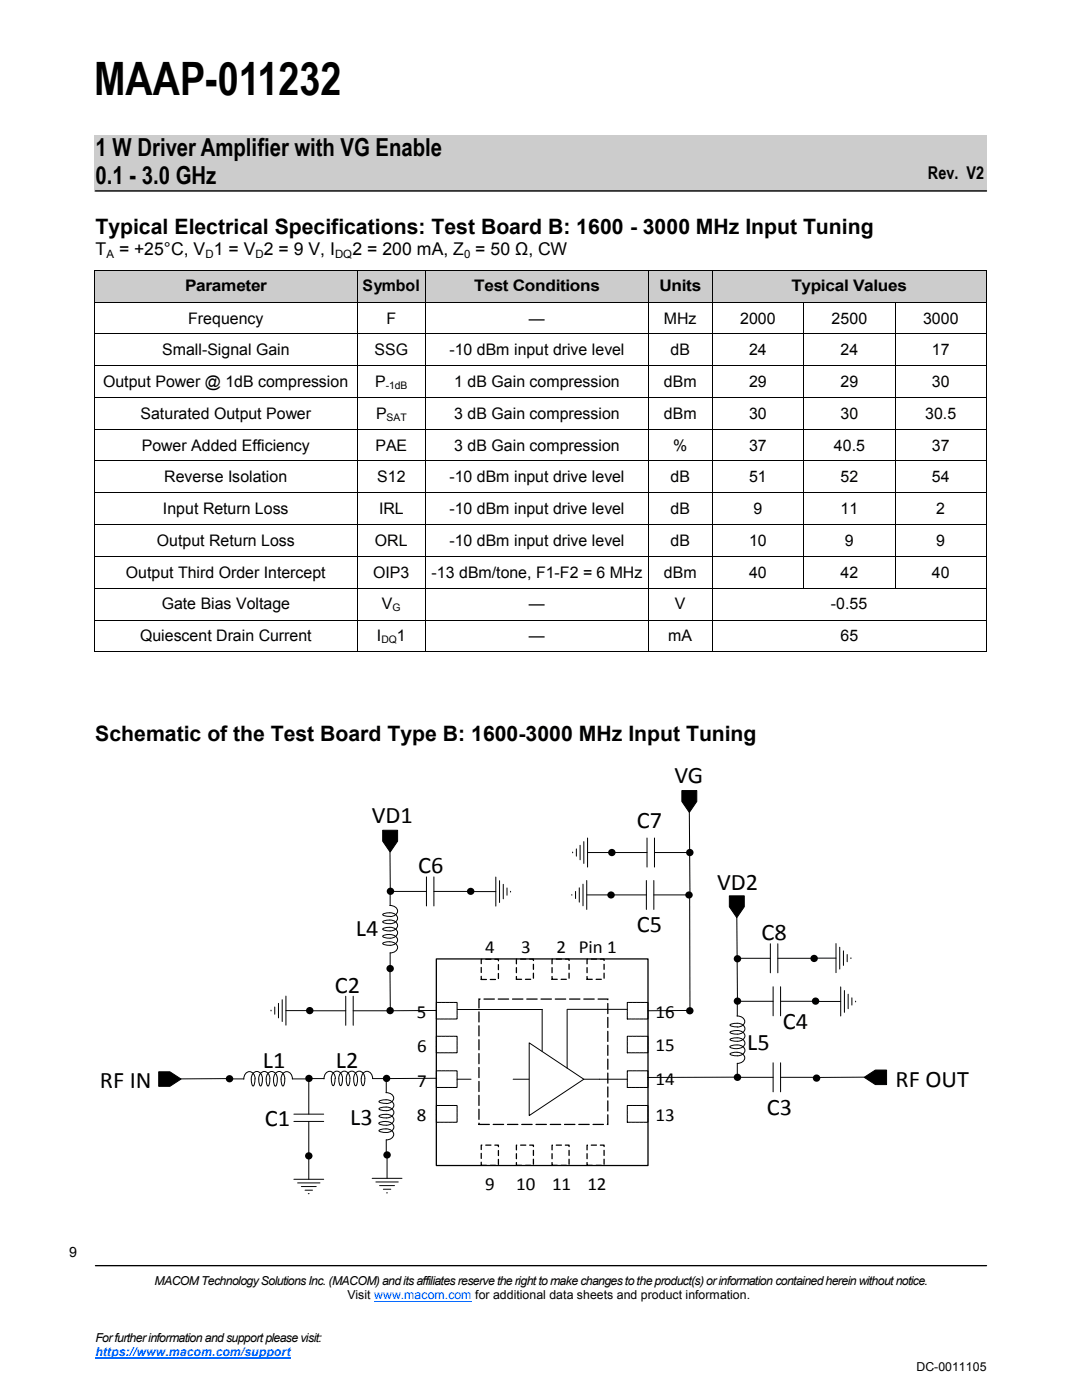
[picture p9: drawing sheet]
<svg xmlns="http://www.w3.org/2000/svg" width="216mm" height="279mm" viewBox="0 0 216 279" stroke-linecap="round" stroke-linejoin="round" font-family="sans-serif">
<path d="M18.8 26.9h178v11.3h-178z" fill-rule="evenodd" fill="#ccc"/>
<path d="M19 38.1h177.8" fill="none" stroke="#000" stroke-width=".26"/>
<g fill="#fff">
<path d="M6.9 247.1h9.6v6.3h-9.6z" fill-rule="evenodd"/>
<path d="M6.9 247.3h9.5v6.4h-9.5z" fill-rule="evenodd"/>
</g>
<path d="M19 252.6h177.8" fill="none" stroke="#000" stroke-width=".26"/>
<path d="M74.7 259.7h19.4" fill="none" stroke="#06f" stroke-width=".2"/>
<path d="M19 271.1h39" fill="none" stroke="#06f" stroke-width=".25"/>
<path d="M6.9 247.3h9.5v6.3h-9.5z" fill-rule="evenodd" fill="#fff"/>
<g fill="#ccc">
<path d="M18.9 53.9h52.4v6.4h-52.4z" fill-rule="evenodd"/>
<path d="M71.3 53.9h13.6v6.4h-13.6z" fill-rule="evenodd"/>
<path d="M84.9 53.9h44.5v6.4h-44.5z" fill-rule="evenodd"/>
<path d="M129.4 53.9h12.7v6.4h-12.7z" fill-rule="evenodd"/>
<path d="M142.1 53.9h54.7v6.4h-54.7z" fill-rule="evenodd"/>
</g>
<g fill="none" stroke="#000" stroke-width=".2">
<path d="M18.9 54h177.9M18.9 53.9v76.1M71.3 54v76M85 54v6.2M129.4 54v6.2M142.1 54v76M196.8 53.9v76.1M19 60.3h177.8M19 66.6h177.8M19 73h177.8M19 79.3h177.8M85 60.3v12.6"/>
<path d="M85 73v6.3M85 79.3v6.3M129.4 60.3v12.6M129.4 73v12.6M160.4 60.3v57M178.6 60.3v57M19 85.7h177.8M19 92h177.8M19 98.3h177.8M85 85.7v6.2M85 92v6.3M85 98.4v6.2"/>
<path d="M129.4 85.7v6.2M129.4 92v12.6M19 104.7h177.8M19 111h177.8M19 117.4h177.8M85 104.7v6.3M85 111v6.3M85 117.4v12.6M129.4 104.7v6.3M129.4 111v6.3M129.4 117.4v12.6M18.9 130.1h177.9"/>
<path d="M19 123.7h177.8M136.1 157.8h2.9v2.2l-1.5 2.1-1.4-2.1zM76.4 165.7h2.9v2.2l-1.5 2.1-1.4-2.1zM77.8 170.1l.1 7.9M77.8 178.2v2.5M78.4 177.9h6.7M85.1 175v5.8M86.6 177.9h6.7M86.6 175v5.8M94.5 177.9h4.4M98.9 175v5.8M99.7 175.8v4.3"/>
<path d="M100.4 176.5v2.9M101.2 177.2v1.5M101.9 177.9v.1M114.1 178.5v.2M114.3 170v.2M114.8 177.9v1.4M115 169.4v1.5M115.6 177.2v2.8M115.8 168.7v2.9M116.3 176.5v4.3M116.5 168v4.3M117.1 178.6h4.4"/>
<path d="M117.1 175.7v5.8M117.2 170.1h4.5M117.2 167.2v5.8M122.3 178.6h6.7M122.4 170.1h6.7M129 175.7v5.8M129.1 167.2v5.8M130.5 178.6h6.6M130.5 175.7v5.8M130.6 170.1h6.7M130.6 167.2v5.8M137.5 162.1l.1 7.9"/>
<path d="M137.6 170.5l.1 7.9M137.6 178.4l.1 22.7M145.5 178.8h3v2.2l-1.5 2.1-1.5-2.1zM56.3 199.5v4.4M57.1 198.8v5.8M69 198.8v5.8M70.5 198.8v5.8M77.8 186.5a1.69 1.69 0 0 0-1.4 .4 1.78 1.78 0 0 0 1.4 .3M77.8 187.9a1.73 1.73 0 0 0-1.4 .4 1.83 1.83 0 0 0 1.4 .4M77.8 186.5a1.27 1.27 0 0 1 1.5 1.4 1.53 1.53 0 0 1-1.5 .8M77.8 180.7a1.28 1.28 0 0 1 1.5 1.5 1.52 1.52 0 0 1-1.5 .7M77.8 188a1.28 1.28 0 0 1 1.5 1.4 1.52 1.52 0 0 1-1.5 .8"/>
<path d="M77.8 193.6l.1 7.9M77.8 184.3a1.83 1.83 0 0 1-1.4-.3 1.75 1.75 0 0 1 1.4-.4 1.13 1.13 0 0 1 1.2 .4 1.13 1.13 0 0 1 0 1.3l-.7 .4-.5 .1M77.8 185.8a1.83 1.83 0 0 1-1.4-.4 1.75 1.75 0 0 1 1.4-.3 1.13 1.13 0 0 1 1.2 .4 1.13 1.13 0 0 1 0 1.3l-.7 .4h-.5M77.8 182.9a1.83 1.83 0 0 1-1.4-.4 1.75 1.75 0 0 1 1.4-.3 1.13 1.13 0 0 1 1.2 .4 1.13 1.13 0 0 1 0 1.3l-.7 .4h-.5M77.8 190.1v2.6M147 183.2l.1 7.9M147 191.2h6.7M147.1 191.5v7.9M147.6 199.8h6.7M153.7 188.3v5.9M154.3 196.9v5.8M155.2 191.2h6.7"/>
<path d="M155.2 188.3v5.9M155.8 199.8h6.6M155.8 196.9v5.8M162.4 191.2h4.4M163.3 199.9h4.5M166.8 188.3v5.8M167.6 189v4.4M167.8 197v5.8M168.3 189.8v2.9M168.5 197.7v4.3M169 190.5v1.4M169.2 198.4v2.9"/>
<path d="M169.8 191.2v.1M170 199.1v1.5M170.7 199.8v.2M31.7 213.9h2.2l2.2 1.4-2.2 1.5h-2.2zM45.8 215.3h-9.7M46.1 215.3h2.5M50.9 215.3a1.73 1.73 0 0 1-.4 1.4 1.66 1.66 0 0 1-.4-1.4 1.12 1.12 0 0 1 .7-1.3 1.12 1.12 0 0 1 1.4 .4 2.41 2.41 0 0 1-.2 2.3 1.66 1.66 0 0 1-.4-1.4 1.12 1.12 0 0 1 .7-1.3 1.12 1.12 0 0 1 1.3 .4 2.41 2.41 0 0 1-.1 2.3 1.66 1.66 0 0 1-.4-1.4 1.12 1.12 0 0 1 .6-1.3 1.12 1.12 0 0 1 1.4 .4 2.4 2.4 0 0 1-.1 2.4 1.6 1.6 0 0 1-.4-1.4M50.9 215.3a1.17 1.17 0 0 0-1.2-1.4 1.17 1.17 0 0 0-1.1 1.5M54.1 201.6v.2M54.6 215.3a1.16 1.16 0 0 1 1.1-1.4 1.16 1.16 0 0 1 1.1 1.4 1.73 1.73 0 0 1-.3 1.4 1.64 1.64 0 0 1-.4-1.4M54.8 201v1.4M55.6 200.2v2.9"/>
<path d="M57.1 201.7h4.4M58.3 215.3h2.6M58.3 215.3a1.17 1.17 0 0 0-1.1-1.4 1.17 1.17 0 0 0-1.1 1.5M61.6 215.8v6.6M62.1 215.3h2.6M62.3 201.7h6.7M66.9 215.2a1.73 1.73 0 0 1-.4 1.5 1.66 1.66 0 0 1-.4-1.4 1.12 1.12 0 0 1 .6-1.3 1.12 1.12 0 0 1 1.4 .4l.2 .8M66.9 215.3a1.17 1.17 0 0 0-1.2-1.5 1.17 1.17 0 0 0-1 1.5M68.3 215.2a1.73 1.73 0 0 1-.3 1.5 1.66 1.66 0 0 1-.4-1.4 1.12 1.12 0 0 1 .6-1.3 1.12 1.12 0 0 1 1.4 .4l.2 .8M69.8 215.2a1.73 1.73 0 0 1-.3 1.5 1.66 1.66 0 0 1-.4-1.4 1.12 1.12 0 0 1 .6-1.3 1.12 1.12 0 0 1 1.4 .4 2.31 2.31 0 0 1-.1 2.3 1.64 1.64 0 0 1-.4-1.4 1.12 1.12 0 0 1 .6-1.3 1.12 1.12 0 0 1 1.4 .4l.2 .8M70.5 201.7h6.7M72.8 215.2a1.73 1.73 0 0 1-.4 1.5 1.53 1.53 0 0 1-.3-1.4 1.17 1.17 0 0 1 1.1-1.5 1.17 1.17 0 0 1 1.2 1.5"/>
<path d="M74.3 215.3h2.6M77 218.1a1.27 1.27 0 0 1 1.5 1.4 1.53 1.53 0 0 1-1.4 .7M77.1 215.5v2.6M87.1 200h4.1v3.4h-4.1zM87.1 206.8h4.1v3.3h-4.1zM87.1 213.7h4.1v3.3h-4.1zM87.1 201.7h-9.3M87.1 215.2l-9.7 .1M91.2 215.4h2.8M91.3 201.5h16.9M102.4 215.4h3.1M105.6 208.1l10.9 7.3-10.9 7.2z"/>
<path d="M108.2 201.4v8.4M113.2 201.5v11.7M113.2 201.4h11.9M116.5 215.4h8.7M125.2 200h4.1v3.4h-4.1zM125.2 206.8h4.1v3.3h-4.1zM125.2 213.7h4.1v3.3h-4.1zM137.4 201.7h-8.1M147 215h-17.8M147.1 208.5a1.69 1.69 0 0 0-1.5 .4 1.78 1.78 0 0 0 1.5 .4M147.1 202.8a1.28 1.28 0 0 1 1.4 1.4 1.52 1.52 0 0 1-1.4 .8M147.1 210a1.28 1.28 0 0 1 1.4 1.5 1.52 1.52 0 0 1-1.4 .7v2.6"/>
<path d="M147.1 208.5a1.27 1.27 0 0 1 1.5 1.5 2.21 2.21 0 0 1-2.9 .4 1.73 1.73 0 0 1 1.4-.4M147.1 200.3v2.5M147.2 204.9a1.83 1.83 0 0 1-1.5-.3 1.75 1.75 0 0 1 1.4-.4 1.13 1.13 0 0 1 1.2 .4 1.13 1.13 0 0 1 .1 1.3 2.4 2.4 0 0 1-2.7 .1 1.75 1.75 0 0 1 1.4-.3 1.12 1.12 0 0 1 1.2 .4 1.12 1.12 0 0 1 .1 1.3 2.45 2.45 0 0 1-2.7 .1 1.81 1.81 0 0 1 1.4-.4 1.12 1.12 0 0 1 1.2 .4 1.12 1.12 0 0 1 .1 1.3l-.8 .4-.5 .1M147.6 215h6.7M154.3 212.1v5.8M155.8 212.1v5.8M155.8 215h6.6M172.4 215l2.3-1.4h2.2v2.9h-2.2zM172.4 215h-9.7M58.6 222.4h6M58.6 223.8h6M58.6 235.4h6"/>
<path d="M59.4 236.1h4.4M60.1 236.8h3M60.9 237.5h1.5M61.6 223.8v6.5M61.6 231v4.4M61.7 238.2h-.2M74.3 235.2h5.9M75 235.9h4.5M75.7 236.6h3M76.5 237.3h1.5M77 223.8a1.69 1.69 0 0 0-1.4 .4 1.78 1.78 0 0 0 1.5 .4M77 223.8a1.27 1.27 0 0 1 1.5 1.5 2.21 2.21 0 0 1-2.9 .3 1.73 1.73 0 0 1 1.4-.3 1.14 1.14 0 0 1 1.3 .4 1.14 1.14 0 0 1 0 1.3l-.8 .4-.4 .1v2.6"/>
<path d="M77.1 220.2a1.83 1.83 0 0 1-1.5-.4 1.76 1.76 0 0 1 1.5-.3 1.13 1.13 0 0 1 1.2 .4 1.13 1.13 0 0 1 0 1.3 2.4 2.4 0 0 1-2.7 .1 1.76 1.76 0 0 1 1.5-.4 1.13 1.13 0 0 1 1.2 .5 1.13 1.13 0 0 1 0 1.3 2.4 2.4 0 0 1-2.7 0 1.76 1.76 0 0 1 1.5-.3 1.13 1.13 0 0 1 1.2 .4 1.13 1.13 0 0 1 0 1.3l-.7 .4-.5 .1M77.1 238.1h.2M77.2 230.8v4.4M87.1 220.6h4.1v3.4h-4.1zM125.2 220.6h4.1v3.4h-4.1z"/>
</g>
<g fill="#000">
<path d="M76.4 165.7h2.9v2.2l-1.5 2.1-1.4-2.1z" fill-rule="evenodd"/>
<path d="M136.1 157.8h2.9v2.2l-1.5 2.1-1.4-2.1z" fill-rule="evenodd"/>
<path d="M145.5 178.8h3v2.2l-1.5 2.1-1.5-2.1z" fill-rule="evenodd"/>
<path d="M31.7 213.9h2.2l2.2 1.4-2.2 1.5h-2.2z" fill-rule="evenodd"/>
<path d="M172.4 215l2.3-1.4h2.2v2.9h-2.2z" fill-rule="evenodd"/>
<circle cx="77.9" cy="177.9" r=".74"/>
<circle cx="93.9" cy="177.9" r=".73"/>
<circle cx="121.9" cy="178.6" r=".73"/>
<circle cx="122.1" cy="170.1" r=".74"/>
<circle cx="137.5" cy="178.6" r=".73"/>
<circle cx="137.7" cy="170.1" r=".74"/>
<circle cx="77.8" cy="193.3" r=".74"/>
<circle cx="147.1" cy="199.8" r=".74"/>
<circle cx="147.1" cy="191.3" r=".74"/>
<circle cx="162.4" cy="191.3" r=".74"/>
<circle cx="162.7" cy="199.8" r=".74"/>
<circle cx="45.8" cy="215.3" r=".74"/>
<circle cx="61.6" cy="215.2" r=".74"/>
<circle cx="61.8" cy="201.7" r=".73"/>
<circle cx="77.1" cy="215.2" r=".74"/>
<circle cx="77.8" cy="201.7" r=".74"/>
<circle cx="137.7" cy="201.7" r=".74"/>
<circle cx="147.1" cy="215" r=".74"/>
<circle cx="162.9" cy="215.2" r=".74"/>
<circle cx="61.6" cy="230.7" r=".74"/>
<circle cx="77.2" cy="230.5" r=".74"/>
</g>
<path d="M96 191.4h3.5v4.1h-3.5zM103 191.4h3.4v4h-3.4zM110.2 191.4h3.4v4h-3.4zM117.1 191.4h3.4v4h-3.4zM96 228.5h3.5v4.1h-3.5zM103 228.5h3.4v4.1h-3.4zM110.2 228.5h3.4v4.1h-3.4zM117.1 228.5h3.4v4.1h-3.4z" fill="none" stroke="#000" stroke-width=".26" stroke-dasharray="1 .8"/>
<path d="M87.1 191.4h42.2v41.2h-42.2z" fill="none" stroke="#000" stroke-width=".26"/>
<path d="M95.6 199.4h25.7v25h-25.7z" fill="none" stroke="#000" stroke-width=".26" stroke-dasharray="2 .8"/>
<text font-size="9.2" x="18.8" y="19">MAAP-011232</text>
<g font-size="5">
<text x="19" y="31.1">1 W Driver Amplifier with VG Enable</text>
<text x="19" y="36.8">0.1 - 3.0 GHz</text>
</g>
<g font-size="4.7">
<text x="134.6" y="156.3">VG</text>
<text x="74.2" y="164.2">VD1</text>
<text x="127.1" y="165.2">C7</text>
<text x="83.4" y="174.2">C6</text>
<text x="143.1" y="177.6">VD2</text>
<text x="127.1" y="185.9">C5</text>
<text x="71" y="186.7">L4</text>
<text x="152" y="187.5">C8</text>
<text x="66.8" y="198.1">C2</text>
<text x="149.1" y="209.6">L5</text>
<text x="156.2" y="205.5">C4</text>
<text x="52.5" y="213.2">L1</text>
<text x="67" y="213.2">L2</text>
<text x="19.9" y="217.2">RF IN</text>
<text x="178.7" y="216.9">RF OUT</text>
<text x="52.8" y="224.7">C1</text>
<text x="69.9" y="224.6">L3</text>
<text x="153" y="222.5">C3</text>
</g>
<g font-size="4.2">
<text x="19" y="46.7">Typical Electrical Specifications: Test Board B: 1600 - 3000 MHz Input Tuning</text>
<text x="19" y="147.8">Schematic of the Test Board Type B: 1600-3000 MHz Input Tuning</text>
</g>
<g font-size="3.7">
<text x="96.8" y="190.2">4</text>
<text x="104" y="190.2">3</text>
<text x="111.1" y="190.2">2 Pin 1</text>
<text x="83.1" y="203.2">5</text>
<text x="130.8" y="203.2">16</text>
<text x="83.3" y="209.9">6</text>
<text x="130.8" y="209.8">15</text>
<text x="83.3" y="216.9">7</text>
<text x="130.8" y="216.6">14</text>
<text x="83.1" y="223.8">8</text>
<text x="130.8" y="223.6">13</text>
<text x="96.8" y="237.4">9</text>
<text x="103" y="237.4">10</text>
<text x="110.2" y="237.4">11</text>
<text x="117.2" y="237.4">12</text>
</g>
<g font-size="3.5">
<text x="185.2" y="35.7">Rev. V2</text>
<text x="19" y="50.9">T</text>
<text x="23.7" y="50.9">= +25°C, V 1 = V 2 = 9 V, I</text>
<text x="70.3" y="50.9">2 = 200 mA, Z = 50 Ω, CW</text>
</g>
<g font-size="3.2">
<text x="36.9" y="58.2">Parameter</text>
<text x="72.4" y="58.2">Symbol</text>
<text x="94.6" y="58.2">Test Conditions</text>
<text x="131.6" y="58.2">Units</text>
<text x="157.9" y="58.2">Typical Values</text>
<text x="37.6" y="64.6">Frequency</text>
<text x="77.1" y="64.6">F</text>
<text x="105.6" y="64.6">—</text>
<text x="132.5" y="64.6">MHz</text>
<text x="147.7" y="64.6">2000</text>
<text x="165.9" y="64.6">2500</text>
<text x="184.2" y="64.6">3000</text>
<text x="32.4" y="70.9">Small-Signal Gain</text>
<text x="74.7" y="70.9">SSG</text>
<text x="89.7" y="70.9">-10 dBm input drive level</text>
<text x="133.8" y="70.9">dB</text>
<text x="149.5" y="70.9">24</text>
<text x="167.7" y="70.9">24</text>
<text x="186" y="70.9">17</text>
<text x="20.6" y="77.2">Output Power @ 1dB compression</text>
<text x="74.9" y="77.2">P</text>
<text x="90.7" y="77.2">1 dB Gain compression</text>
<text x="132.5" y="77.2">dBm</text>
<text x="149.5" y="77.2">29</text>
<text x="167.7" y="77.2">29</text>
<text x="186" y="77.2">30</text>
<text x="28" y="83.6">Saturated Output Power</text>
<text x="75" y="83.6">P</text>
<text x="90.7" y="83.6">3 dB Gain compression</text>
<text x="132.5" y="83.6">dBm</text>
<text x="149.5" y="83.6">30</text>
<text x="167.7" y="83.6">30</text>
<text x="184.6" y="83.6">30.5</text>
<text x="28.3" y="89.9">Power Added Efficiency</text>
<text x="74.9" y="89.9">PAE</text>
<text x="90.7" y="89.9">3 dB Gain compression</text>
<text x="134.3" y="89.9">%</text>
<text x="149.5" y="89.9">37</text>
<text x="166.4" y="89.9">40.5</text>
<text x="186" y="89.9">37</text>
<text x="32.8" y="96.2">Reverse Isolation</text>
<text x="75.3" y="96.2">S12</text>
<text x="89.7" y="96.2">-10 dBm input drive level</text>
<text x="133.8" y="96.2">dB</text>
<text x="149.5" y="96.2">51</text>
<text x="167.7" y="96.2">52</text>
<text x="186" y="96.2">54</text>
<text x="32.5" y="102.6">Input Return Loss</text>
<text x="75.6" y="102.6">IRL</text>
<text x="89.7" y="102.6">-10 dBm input drive level</text>
<text x="133.8" y="102.6">dB</text>
<text x="150.4" y="102.6">9</text>
<text x="167.7" y="102.6">11</text>
<text x="186.8" y="102.6">2</text>
<text x="31.3" y="108.9">Output Return Loss</text>
<text x="74.8" y="108.9">ORL</text>
<text x="89.7" y="108.9">-10 dBm input drive level</text>
<text x="133.8" y="108.9">dB</text>
<text x="149.5" y="108.9">10</text>
<text x="168.6" y="108.9">9</text>
<text x="186.8" y="108.9">9</text>
<text x="25.1" y="115.3">Output Third Order Intercept</text>
<text x="74.5" y="115.3">OIP3</text>
<text x="86.1" y="115.3">-13 dBm/tone, F1-F2 = 6 MHz</text>
<text x="132.5" y="115.3">dBm</text>
<text x="149.5" y="115.3">40</text>
<text x="167.7" y="115.3">42</text>
<text x="186" y="115.3">40</text>
<text x="32.3" y="121.6">Gate Bias Voltage</text>
<text x="76.2" y="121.6">V</text>
<text x="105.6" y="121.6">—</text>
<text x="134.7" y="121.6">V</text>
<text x="165.8" y="121.6">-0.55</text>
<text x="27.9" y="128">Quiescent Drain Current</text>
<text x="75.2" y="128">I</text>
<text x="79.2" y="128">1</text>
<text x="105.6" y="128">—</text>
<text x="133.3" y="128">mA</text>
<text x="167.7" y="128">65</text>
</g>
<text font-size="2.8" x="13.8" y="250.9">9</text>
<g font-size="2.5">
<text x="30.8" y="256.5">MACOM Technology Solutions Inc. (MACOM) and its affiliates reserve the right to make changes to the product(s) or information contained herein without notice.</text>
<text x="69.3" y="259.3">Visit www.macom.com for additional data sheets and product information.</text>
<text x="19" y="267.8">For further information and support please visit:</text>
<text x="182.9" y="273.5">DC-0011105</text>
</g>
<text font-size="2.5" fill="#06f" x="19" y="270.7">https://www.macom.com/support</text>
<g font-size="2.3">
<text x="21.3" y="51.4">A</text>
<text x="41" y="51.4">D</text>
<text x="51" y="51.4">D</text>
<text x="66.9" y="51.4">DQ</text>
<text x="92.6" y="51.4">0</text>
</g>
<g font-size="2.1">
<text x="77" y="77.6">-1dB</text>
<text x="77.1" y="84">SAT</text>
<text x="78.3" y="122">G</text>
<text x="76.1" y="128.4">DQ</text>
</g>
</svg>
